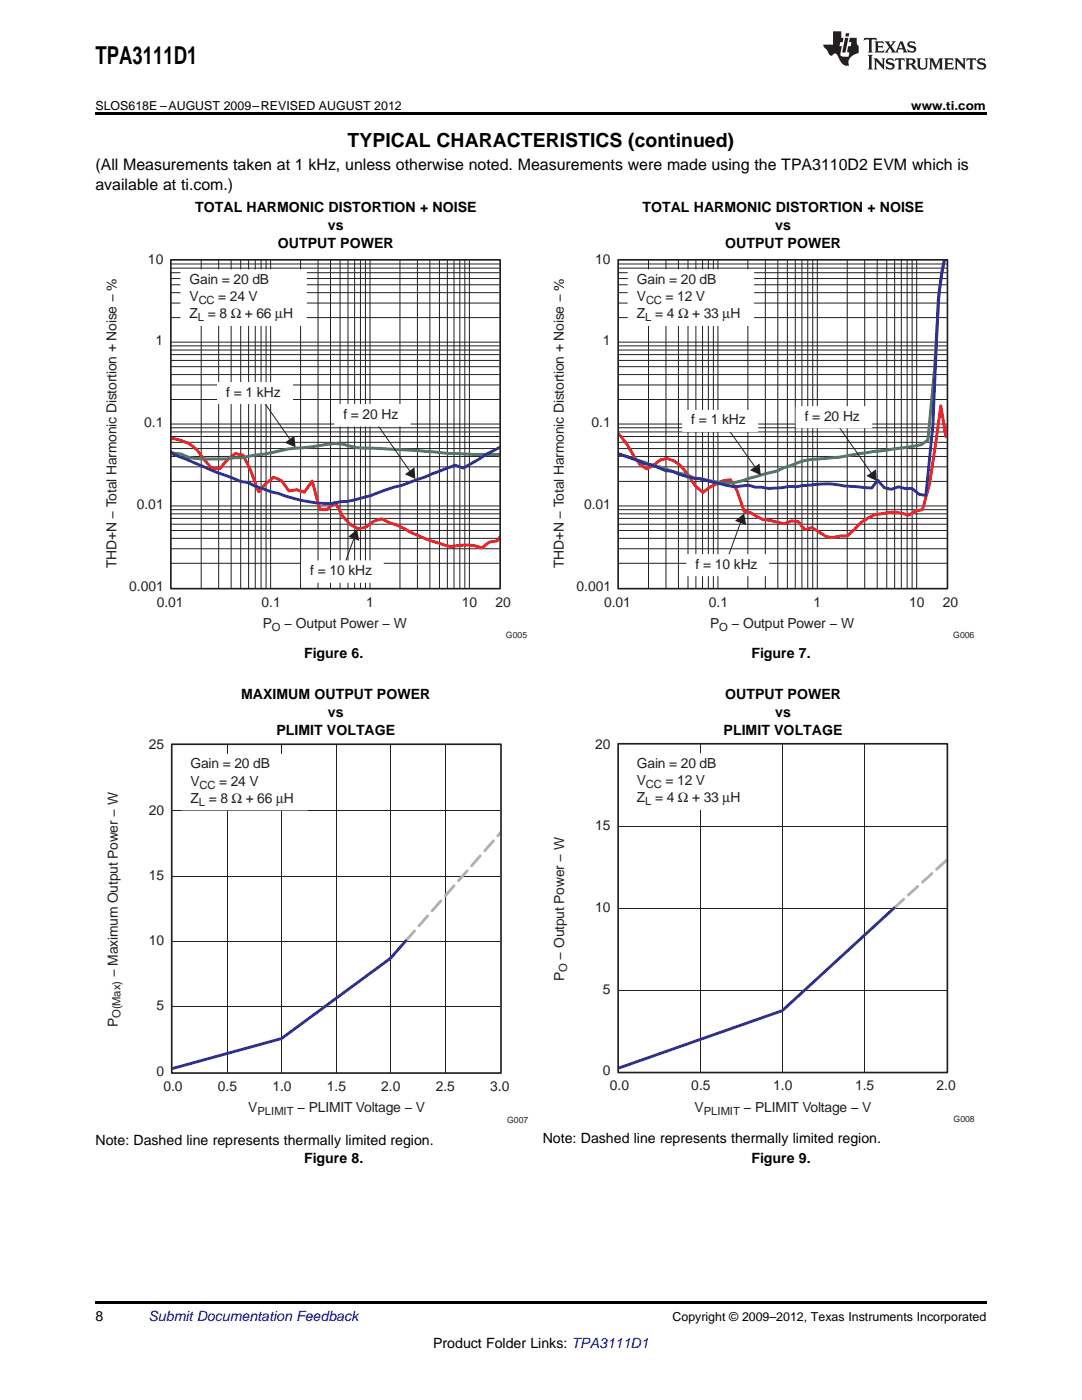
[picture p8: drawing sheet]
<svg xmlns="http://www.w3.org/2000/svg" width="216mm" height="279mm" viewBox="0 0 216 279" stroke-linecap="round" stroke-linejoin="round" font-family="sans-serif">
<path d="M99.9 148.6h.1M34.3 214h.1" fill="none" stroke="#fff" stroke-width=".2"/>
<path d="M45.3 148.7v65.3M56.2 148.7v65.3M67.1 148.7v65.3M77.9 148.7v65.3M88.8 148.7v65.3M34.4 174.9h65.4M34.4 161.8h65.4M34.4 187.9h65.4M34.4 200.9h65.4" fill="none" stroke="#231f20" stroke-width=".2"/>
<path d="M81 187.8l18.9-21.6" fill="none" stroke="#aaa6d1" stroke-width=".58" stroke-dasharray="2.7 1.3"/>
<path d="M81 187.8l-3.1 3.5-21.7 16-21.8 5.9" fill="none" stroke="#2e3092" stroke-width=".58"/>
<path d="M34.3 148.5h65.7v65.7h-65.7z" fill="none" stroke="#231f20" stroke-width=".33"/>
<path d="M36.3 150.6h25v11h-25z" fill="#fff"/>
<path d="M36.3 150.6h25v11h-25z" fill="none" stroke="#fff" stroke-width=".33"/>
<path d="M189 148.5h.1M123.4 213.9h.1" fill="none" stroke="#fff" stroke-width=".2"/>
<path d="M139.8 148.6v65.3M156.1 148.6v65.3M172.5 148.6v65.3M123.5 165h65.4M123.5 197.6h65.4M123.5 181.3h65.4" fill="none" stroke="#231f20" stroke-width=".2"/>
<path d="M178.4 181.2l10.5-9.5" fill="none" stroke="#aaa6d1" stroke-width=".58" stroke-dasharray="2.6 1.2"/>
<path d="M178.4 181.2l-22.3 20.5-32.6 11.4" fill="none" stroke="#2e3092" stroke-width=".58"/>
<path d="M123.3 148.4h65.7v65.6h-65.7z" fill="none" stroke="#231f20" stroke-width=".33"/>
<path d="M125.4 150.5h25v11h-25z" fill="#fff"/>
<path d="M125.4 150.5h25v11h-25z" fill="none" stroke="#fff" stroke-width=".33"/>
<g fill="none" stroke="#231f20" stroke-width=".2">
<path d="M34.2 58.4h65.4M34.2 56.8h65.4M34.2 55.6h65.4M34.2 54.4h65.4M34.2 53.5h65.4M34.2 52.7h65.4M40.1 51.9v65.4M43.6 51.9v65.4M46.1 51.9v65.4M48 51.9v65.4M49.6 51.9v65.4M50.9 51.9v65.4"/>
<path d="M52.1 51.9v65.4M53.1 51.9v65.4M54 51.9v65.4M60 51.9v65.4M63.5 51.9v65.4M66 51.9v65.4M67.9 51.9v65.4M69.4 51.9v65.4M70.8 51.9v65.4M71.9 51.9v65.4M72.9 51.9v65.4M73.8 51.9v65.4"/>
<path d="M79.8 51.9v65.4M83.3 51.9v65.4M85.8 51.9v65.4M87.7 51.9v65.4M89.3 51.9v65.4M90.6 51.9v65.4M91.8 51.9v65.4M92.7 51.9v65.4M93.7 51.9v65.4M34.2 79.7h65.4M34.2 76.8h65.4M34.2 74.8h65.4"/>
<path d="M34.2 73.2h65.4M34.2 71.9h65.4M34.2 70.8h65.4M34.2 69.9h65.4M34.2 69h65.4M34.2 68.3h65.4M34.2 63.4h65.4M34.2 60.5h65.4M34.2 96.1h65.4M34.2 93.2h65.4M34.2 91.1h65.4M34.2 89.5h65.4"/>
<path d="M34.2 88.3h65.4M34.2 87.1h65.4M34.2 86.2h65.4M34.2 85.4h65.4M34.2 84.6h65.4M34.2 112.4h65.4M34.2 109.5h65.4M34.2 107.4h65.4M34.2 105.9h65.4M34.2 104.6h65.4M34.2 103.5h65.4M34.2 102.5h65.4"/>
<path d="M34.2 101.7h65.4M34.2 101h65.4"/>
</g>
<path d="M99.6 51.9h.1M34.2 117.3h.1" fill="none" stroke="#fff" stroke-width=".2"/>
<path d="M34.2 87.6l.6-.1a7.7 7.7 0 0 1 6 4.3l1.6 1.8 1.5-.1 1.6-1.8 1.5-1.2 1.5 .3 1.5 3.1 1.6 4.2 1.5-1.6 1.5-1.3 1.6 .7 1.5 2.1 1.5-.3 1.5 .5 1.6-2.2 1.5 5.6h1.6l1.5-1.4 1.5 2.9 1.5 1.6 1.6 .8 1.5-.3 1.6-1.2 1.6-.5 4.5 2a39 39 0 0 0 9.2 3.6 10.8 10.8 0 0 1 6.2 .2l1.5-1.1 1.6-.3 .5-.6" fill="none" stroke="#ee1d23" stroke-width=".58"/>
<path d="M34.2 90.2l.4 .2 1.5 .2 1.5 .7a31.2 31.2 0 0 0 9.2 0h1.6l1.5-.3a48.3 48.3 0 0 0 7.6-1.4l4.6-.4a23.1 23.1 0 0 1 6.2-.6 14.1 14.1 0 0 0 6 .8l7.7 .5a169.8 169.8 0 0 0 17.7 .8" fill="none" stroke="#47785c" stroke-width=".58"/>
<path d="M99.7 89.3l-2.7 1.4-4.6 2.7-1.6-.6-10.7 4.1-3 .8a34.6 34.6 0 0 1-7.7 2.4h-1.5a16.5 16.5 0 0 1-7.7-.2l-6.1-1.8-3.1-1-1.5-.8-1.6-.2-4.5-1.8-9.2-3.8" fill="none" stroke="#2e3092" stroke-width=".58"/>
<path d="M34.1 51.9h65.7v65.6h-65.7z" fill="none" stroke="#231f20" stroke-width=".33"/>
<path d="M56.8 88.4l1.9-1.5 .3 2.4z" fill="#231f20"/>
<path d="M50.4 77.1l7.4 10.5" fill="none" stroke="#231f20" stroke-width=".2"/>
<path d="M43.5 76.4h14.8v4.1h-14.8z" fill="#fff"/>
<path d="M43.5 76.4h14.8v4.1h-14.8z" fill="none" stroke="#fff" stroke-width=".33"/>
<path d="M69.5 107.1l1.8-1.5 .4 2.3z" fill="#231f20"/>
<path d="M70.6 107.5l-1.7 4.6" fill="none" stroke="#231f20" stroke-width=".2"/>
<path d="M36.2 53.9h24.9v11h-24.9z" fill="#fff"/>
<path d="M36.2 53.9h24.9v11h-24.9z" fill="none" stroke="#fff" stroke-width=".33"/>
<path d="M80.8 94.7l1.9-1.4 .2 2.3z" fill="#231f20"/>
<path d="M73.1 81.6l8.6 12.3" fill="none" stroke="#231f20" stroke-width=".2"/>
<path d="M66.9 80.8h14.9v4.2h-14.9z" fill="#fff"/>
<path d="M66.9 80.8h14.9v4.2h-14.9z" fill="none" stroke="#fff" stroke-width=".33"/>
<path d="M60.2 112h16.2v4.2h-16.2z" fill="#fff"/>
<path d="M60.2 112h16.2v4.2h-16.2z" fill="none" stroke="#fff" stroke-width=".33"/>
<g fill="none" stroke="#231f20" stroke-width=".2">
<path d="M123.4 58.4h65.5M123.4 56.8h65.5M123.4 55.6h65.5M123.4 54.4h65.5M123.4 53.5h65.5M123.4 52.7h65.5M129.4 51.9v65.4M132.9 51.9v65.4M135.4 51.9v65.4M137.3 51.9v65.4M138.9 51.9v65.4M140.2 51.9v65.4"/>
<path d="M141.3 51.9v65.4M142.3 51.9v65.4M143.3 51.9v65.4M149.2 51.9v65.4M152.7 51.9v65.4M155.2 51.9v65.4M157.1 51.9v65.4M158.7 51.9v65.4M160 51.9v65.4M161.2 51.9v65.4M162.2 51.9v65.4M163.1 51.9v65.4"/>
<path d="M169.1 51.9v65.4M172.5 51.9v65.4M175 51.9v65.4M176.9 51.9v65.4M178.5 51.9v65.4M179.8 51.9v65.4M181 51.9v65.4M182 51.9v65.4M182.9 51.9v65.4M123.4 79.7h65.5M123.4 76.8h65.5M123.4 74.8h65.5"/>
<path d="M123.4 73.2h65.5M123.4 71.9h65.5M123.4 70.8h65.5M123.4 69.9h65.5M123.4 69h65.5M123.4 68.3h65.5M123.4 63.4h65.5M123.4 60.5h65.5M123.4 96.1h65.5M123.4 93.2h65.5M123.4 91.1h65.5M123.4 89.5h65.5"/>
<path d="M123.4 88.3h65.5M123.4 87.1h65.5M123.4 86.2h65.5M123.4 85.4h65.5M123.4 84.6h65.5M123.4 112.4h65.5M123.4 109.5h65.5M123.4 107.4h65.5M123.4 105.9h65.5M123.4 104.6h65.5M123.4 103.5h65.5M123.4 102.5h65.5"/>
<path d="M123.4 101.7h65.5M123.4 101h65.5"/>
</g>
<path d="M188.9 51.9h.1M123.4 117.3h.1" fill="none" stroke="#fff" stroke-width=".2"/>
<path d="M188.9 85.7l-.2 1.4-1-6.1-2.2 15.6-1.4 5.1-1.4 .3-1.4 .8a8.7 8.7 0 0 0-5.5-.3l-1.3 .2-2.7 1.6-2.7 2.6h-1.4l-1.4 .4-1.4-.2-2.9-1.8-1.4 .4-1.4-1.7h-1.3l-1.5 .5-2.7-.6-1.4-.2-2.5-1.4-1.3-.3-1.4-4.1-1.4-2.2-1.4 .2-2.7 1.3-1.3 1.1-1.6-1.4-1.4-2.2-1.4-1.7-1.4-1-1.4-.5-1.3 .3-1.4 1-1.3 .8-1.4-.9-1.1-1.5-1.4-2.4-1.7-2.2" fill="none" stroke="#ee1d23" stroke-width=".58"/>
<path d="M188.4 52l-.4 2.1-.6 4.1-.9 15.4-1.3 14.3-1.5 .9-2.7 .5-6.7 .8a90.3 90.3 0 0 1-12.4 1.6l-2.7 .6-2.8 1-1.4 .7-5.4 1.4a11.8 11.8 0 0 1-8.2 .5l-2.9-.5-1.3-.6-2.7-.6-2.9-1-1.4-.2-1.3-.7-2.6-.7-1.4-.6-1.4-.3" fill="none" stroke="#47785c" stroke-width=".58"/>
<path d="M188.4 52l-.5 2.8-.7 4.9-1.1 25.2-1.4 14-1.3-.3-1.4-1.1h-1.4l-1.3-.3-1.4 .5-1.5-.4-1.3-1.5-1.1 1.6-5.5-.4a16.5 16.5 0 0 0-6.9-.2l-2.7 .4-1.4-.1-1.4 .2-2.7 .2-1.4-.3h-1.3l-1.4-.4-2.7 .4-6.9-1.6a16.9 16.9 0 0 1-5.5-1.5l-1.4-.2-2.7-1.1-1.4-.2-1.4-.7-3.8-1.3" fill="none" stroke="#2e3092" stroke-width=".58"/>
<path d="M123.3 51.9h65.8v65.6h-65.8z" fill="none" stroke="#231f20" stroke-width=".33"/>
<path d="M149.6 93.8l2-1.3 .2 2.3z" fill="#231f20"/>
<path d="M143.2 82.6l7.4 10.6" fill="none" stroke="#231f20" stroke-width=".2"/>
<path d="M136.3 82h14.8v4h-14.8z" fill="#fff"/>
<path d="M136.3 82h14.8v4h-14.8z" fill="none" stroke="#fff" stroke-width=".33"/>
<path d="M146.7 104l1.8-1.5 .4 2.3z" fill="#231f20"/>
<path d="M147.7 104.4l-2.6 7.3" fill="none" stroke="#231f20" stroke-width=".2"/>
<path d="M125.4 53.9h24.9v11h-24.9z" fill="#fff"/>
<path d="M125.4 53.9h24.9v11h-24.9z" fill="none" stroke="#fff" stroke-width=".33"/>
<path d="M172.9 95l1.9-1.3 .1 2.3z" fill="#231f20"/>
<path d="M165.2 82l8.6 12.3" fill="none" stroke="#231f20" stroke-width=".2"/>
<path d="M158.9 81.2h15v4.1h-15z" fill="#fff"/>
<path d="M158.9 81.2h15v4.1h-15z" fill="none" stroke="#fff" stroke-width=".33"/>
<path d="M137.1 110.8h16.2v4h-16.2z" fill="#fff"/>
<path d="M137.1 110.8h16.2v4h-16.2z" fill="none" stroke="#fff" stroke-width=".33"/>
<g fill="#231f20">
<path d="M172.5 7.6l-.1 .5 .4-.2h.6v.1v2.1l-.2 .4h.9l-.2-.4v-2.1l.1-.1h.5l.5 .2-.2-.5zM174.5 8.3l.2 .3v1.5l-.2 .4h1.8l.2-.6a1.04 1.04 0 0 1-1.3 .2v-.7h.6l.3 .2v-.6l-.3 .2h-.6v-.6l.8-.1 .4 .3-.2-.5zM176.5 8.3l.9 1.1-.9 1.1h.8l-.2-.2 .4-.7 .5 .7-.2 .2h1.5l-.2-.2 .2-.4h.9l.1 .4-.2 .2h1l-.3-.3-.7-1.9h-.5l-.9 2-.8-1 .9-1h-.8l.1 .3-.4 .5-.3-.6 .1-.2zM179.7 8.6l.4 1h-.7zM181.3 8.4a.63 .63 0 0 0-.2 .7 .63 .63 0 0 0 .6 .4l.6 .2 .1 .2a.75 .75 0 0 1-.7 .4 .75 .75 0 0 1-.6-.5l.1 .7 .1-.1a1.11 1.11 0 0 0 1.5-.6 1.13 1.13 0 0 0-1.2-.8l-.1-.4a1.04 1.04 0 0 1 1.2 .2l-.2-.5-.2 .1-.4-.2zM173.2 10.9l.2 .4v2.2l-.2 .4h1l-.3-.4v-2.2l.3-.4zM174.3 11.6l.3 .4v1.5l-.3 .4h.8l-.2-.4v-1.3l1.5 1.7v-1.9l.2-.4h-.7l.2 .4v.9l-1.1-1.3zM177 11.8a.62 .62 0 0 0-.2 .7 .62 .62 0 0 0 .6 .4l.6 .1 .1 .3a.76 .76 0 0 1-.7 .3 .76 .76 0 0 1-.7-.4l.2 .7 .1-.1a1.11 1.11 0 0 0 1.5-.6 1.13 1.13 0 0 0-1.2-.8l-.1-.4a1.04 1.04 0 0 1 1.2 .2l-.2-.6-.2 .1-.5-.1zM178.7 11.6l-.2 .6a.61 .61 0 0 1 .8-.3v1.6l-.2 .4h.9l-.2-.4v-1.6a.63 .63 0 0 1 .7 .3l-.1-.6zM180.6 11.6l.3 .4v1.5l-.3 .4h1l-.2-.2-.1-.8 .6 .2a.76 .76 0 0 0 1.2 .7l-1-1a.58 .58 0 0 0 .6-.5 .58 .58 0 0 0-.5-.6zM181.4 11.9h.1a.45 .45 0 0 1 .5 .1 .45 .45 0 0 1 .1 .5l-.8 .2zM182.9 11.6l.2 .2a2.17 2.17 0 0 0 .3 1.9 .99 .99 0 0 0 1.6-.6v-1.1l.2-.4h-.7l.2 .2a1.92 1.92 0 0 1-.2 1.8 .6 .6 0 0 1-.9-.5v-1.1l.2-.4zM185.4 11.6l.2 .4v1.5l-.2 .4h.7l-.2-.4v-1.4l.8 1.8 .8-1.8v1.4l-.2 .4h.9l-.2-.4v-1.5l.2-.4h-.8l-.6 1.5-.6-1.5zM188.4 11.6l.2 .4v1.5l-.2 .4h1.8l.1-.6a1.04 1.04 0 0 1-1.2 .1v-.6h.5l.4 .2v-.6l-.4 .2h-.5v-.7h.8l.3 .3-.1-.6zM190.5 11.6l.2 .4v1.5l-.2 .4h.7l-.2-.4v-1.3l1.5 1.7v-1.9l.2-.4h-.7l.2 .4v.9l-1.1-1.3zM192.9 11.6l-.1 .6a.61 .61 0 0 1 .7-.3l.1 1.6-.3 .4h1l-.3-.4 .1-1.6a.63 .63 0 0 1 .7 .3l-.1-.6zM195.2 11.8a.62 .62 0 0 0-.2 .7 .62 .62 0 0 0 .6 .4l.6 .1 .1 .3a.76 .76 0 0 1-.7 .3 .76 .76 0 0 1-.6-.4l.1 .7 .1-.1a1.11 1.11 0 0 0 1.6-.6 1.13 1.13 0 0 0-1.3-.8l-.1-.4a1.04 1.04 0 0 1 1.2 .2l-.1-.6-.2 .1-.5-.1z"/>
<path d="M166.2 6.3v2.6h-1.9v.4l.8 .9a.91 .91 0 0 0 1 .8 .56 .56 0 0 1 .5-.3 .56 .56 0 0 1 .5 .3l.4 .8a1.53 1.53 0 0 0 1.9 1.2 1.54 1.54 0 0 1 1-2.1l.9-.3v-1.4a1.52 1.52 0 0 1-.4-1.6h-1.3l-.2 .8h.5l-.2 .8h-.5l-.1 1v.2l.4 .1-.2 .8a1.93 1.93 0 0 1-1.6-.3l.3-1.8h-.5l.2-.8h.4l.2-.8h-.4v-1.3zM168.6 7.6l-.6 2.9h.7l.6-2.9zM168.8 6.6l-.1 .7h.6l.2-.7z"/>
</g>
<path d="M19 259.7h177.8v.5h-177.8z" fill="#000"/>
<g fill="#fff">
<path d="M156.1 234h.4v.7h-.4z"/>
<path d="M66.9 234h.3v.7h-.3z"/>
<path d="M156.1 133.2h.4v.7h-.4z"/>
<path d="M66.9 133.2h.3v.7h-.3z"/>
</g>
<path d="M19 22.5h177.8v.5h-177.8z" fill="#000"/>
<text font-size="4.9" x="19" y="12.8">TPA3111D1</text>
<text font-size="3.9" x="69.4" y="29.3">TYPICAL CHARACTERISTICS (continued)</text>
<g font-size="3.2">
<text x="19" y="34">(All Measurements taken at 1 kHz, unless otherwise noted. Measurements were made using the TPA3110D2 EVM which is</text>
<text x="19" y="37.9">available at ti.com.)</text>
</g>
<g font-size="2.8">
<text x="38.9" y="42.3">TOTAL HARMONIC DISTORTION + NOISE</text>
<text x="65.4" y="45.9">vs</text>
<text x="128.2" y="42.3">TOTAL HARMONIC DISTORTION + NOISE</text>
<text x="154.7" y="45.9">vs</text>
<text x="55.5" y="49.5">OUTPUT POWER</text>
<text x="144.7" y="49.5">OUTPUT POWER</text>
<text x="60.7" y="131.4">Figure 6.</text>
<text x="149.9" y="131.4">Figure 7.</text>
<text x="48.1" y="139.5">MAXIMUM OUTPUT POWER</text>
<text x="65.4" y="143.1">vs</text>
<text x="144.7" y="139.5">OUTPUT POWER</text>
<text x="154.7" y="143.1">vs</text>
<text x="55.1" y="146.7">PLIMIT VOLTAGE</text>
<text x="144.4" y="146.7">PLIMIT VOLTAGE</text>
<text x="19" y="228.5">Note: Dashed line represents thermally limited region.</text>
<text x="60.7" y="232.2">Figure 8.</text>
<text x="108.3" y="228.1">Note: Dashed line represents thermally limited region.</text>
<text x="149.9" y="232.2">Figure 9.</text>
<text x="19" y="263.6">8</text>
<text x="86.4" y="269">Product Folder Links: TPA3111D1</text>
</g>
<g font-size="2.8" fill="#231f20">
<text x="29.5" y="52.7">10</text>
<text x="118.8" y="52.7">10</text>
<text x="37.8" y="56.7">Gain = 20 dB</text>
<text x="127.1" y="56.7">Gain = 20 dB</text>
<text x="37.8" y="60.2">V</text>
<text x="37.8" y="63.6">Z</text>
<text x="41.5" y="63.6">= 8 Ω</text>
<text x="43.5" y="60.2">= 24 V</text>
<text x="48.8" y="63.6">+ 66</text>
<text x="54.9" y="63.6">µH</text>
<text x="127.1" y="60.2">V</text>
<text x="127.1" y="63.6">Z</text>
<text x="130.7" y="63.6">= 4 Ω</text>
<text x="132.8" y="60.2">= 12 V</text>
<text x="138.1" y="63.6">+ 33</text>
<text x="144.2" y="63.6">µH</text>
<text x="31" y="68.9">1</text>
<text x="120.3" y="68.9">1</text>
<text x="45.1" y="79.1">f = 1 kHz</text>
<text x="68.5" y="83.5">f = 20 Hz</text>
<text x="160.6" y="84">f = 20 Hz</text>
<text x="28.8" y="85.3">0.1</text>
<text x="118" y="85.3">0.1</text>
<text x="137.9" y="84.7">f = 1 kHz</text>
<text x="27.3" y="101.6">0.01</text>
<text x="116.5" y="101.6">0.01</text>
<text x="23.2" y="113.4" transform="rotate(-90 23.2 113.4)">THD+N − Total Harmonic Distortion + Noise − %</text>
<text x="112.5" y="113.4" transform="rotate(-90 112.5 113.4)">THD+N − Total Harmonic Distortion + Noise − %</text>
<text x="138.8" y="113.5">f = 10 kHz</text>
<text x="25.8" y="117.9">0.001</text>
<text x="61.9" y="114.7">f = 10 kHz</text>
<text x="115" y="117.9">0.001</text>
<text x="31.3" y="121">0.01</text>
<text x="52.2" y="121">0.1</text>
<text x="52.4" y="125.3">P</text>
<text x="56.7" y="125.3">− Output Power − W</text>
<text x="73.1" y="121">1</text>
<text x="92.2" y="121">10</text>
<text x="98.9" y="121">20</text>
<text x="120.5" y="121">0.01</text>
<text x="141.4" y="121">0.1</text>
<text x="141.7" y="125.3">P</text>
<text x="146" y="125.3">− Output Power − W</text>
<text x="162.3" y="121">1</text>
<text x="181.4" y="121">10</text>
<text x="188.1" y="121">20</text>
<text x="29.7" y="149.5">25</text>
<text x="118.8" y="149.4">20</text>
<text x="38" y="153.3">Gain = 20 dB</text>
<text x="127.1" y="153.2">Gain = 20 dB</text>
<text x="38" y="156.8">V</text>
<text x="38" y="160.2">Z</text>
<text x="41.6" y="160.2">= 8</text>
<text x="43.7" y="156.8">= 24 V</text>
<text x="46.2" y="160.2">Ω + 66 µ</text>
<text x="56.7" y="160.2">H</text>
<text x="127.1" y="156.7">V</text>
<text x="127.1" y="160.1">Z</text>
<text x="130.7" y="160.1">= 4 Ω + 33 µH</text>
<text x="132.8" y="156.7">= 12 V</text>
<text x="29.7" y="162.6">20</text>
<text x="118.8" y="165.7">15</text>
<text x="29.7" y="175.6">15</text>
<text x="118.8" y="182">10</text>
<text x="29.7" y="188.6">10</text>
<text x="112.6" y="191.5" transform="rotate(-90 112.6 191.5)">− Output Power − W</text>
<text x="23.5" y="195" transform="rotate(-90 23.5 195)">− Maximum Output Power − W</text>
<text x="112.6" y="195.8" transform="rotate(-90 112.6 195.8)">P</text>
<text x="31.2" y="201.6">5</text>
<text x="120.3" y="198.3">5</text>
<text x="23.5" y="205" transform="rotate(-90 23.5 205)">P</text>
<text x="31.2" y="214.6">0</text>
<text x="120.3" y="214.5">0</text>
<text x="32.6" y="217.7">0.0</text>
<text x="43.5" y="217.7">0.5</text>
<text x="49.5" y="221.9">V</text>
<text x="54.3" y="217.7">1.0</text>
<text x="59.3" y="221.9">− PLIMIT Voltage − V</text>
<text x="65.2" y="217.7">1.5</text>
<text x="76.1" y="217.7">2.0</text>
<text x="86.9" y="217.7">2.5</text>
<text x="97.8" y="217.7">3.0</text>
<text x="121.7" y="217.6">0.0</text>
<text x="137.9" y="217.6">0.5</text>
<text x="138.6" y="221.8">V</text>
<text x="148.4" y="221.8">− PLIMIT Voltage − V</text>
<text x="154.3" y="217.6">1.0</text>
<text x="170.6" y="217.6">1.5</text>
<text x="186.9" y="217.6">2.0</text>
</g>
<text font-size="2.8" fill="#0000c8" x="29.6" y="263.6">Submit Documentation Feedback</text>
<g font-size="2.5">
<text x="19" y="21.9">SLOS618E –AUGUST 2009–REVISED AUGUST 2012</text>
<text x="181.8" y="21.9">www.ti.com</text>
<text x="134.2" y="263.6">Copyright © 2009–2012, Texas Instruments Incorporated</text>
</g>
<g font-size="2.2" fill="#231f20">
<text x="39.5" y="64.1">L</text>
<text x="39.6" y="60.7">CC</text>
<text x="128.7" y="64.1">L</text>
<text x="128.9" y="60.7">CC</text>
<text x="54.3" y="125.9">O</text>
<text x="143.5" y="125.9">O</text>
<text x="39.7" y="160.8">L</text>
<text x="39.8" y="157.4">CC</text>
<text x="128.7" y="160.7">L</text>
<text x="128.9" y="157.3">CC</text>
<text x="113.1" y="194" transform="rotate(-90 113.1 194)">O</text>
<text x="24.1" y="203.2" transform="rotate(-90 24.1 203.2)">O(Max)</text>
<text x="51.4" y="222.5">PLIMIT</text>
<text x="140.4" y="222.4">PLIMIT</text>
</g>
<g font-size="1.7" fill="#231f20">
<text x="101" y="127.4">G005</text>
<text x="190.2" y="127.4">G006</text>
<text x="101.2" y="224">G007</text>
<text x="190.3" y="223.8">G008</text>
</g>
</svg>
